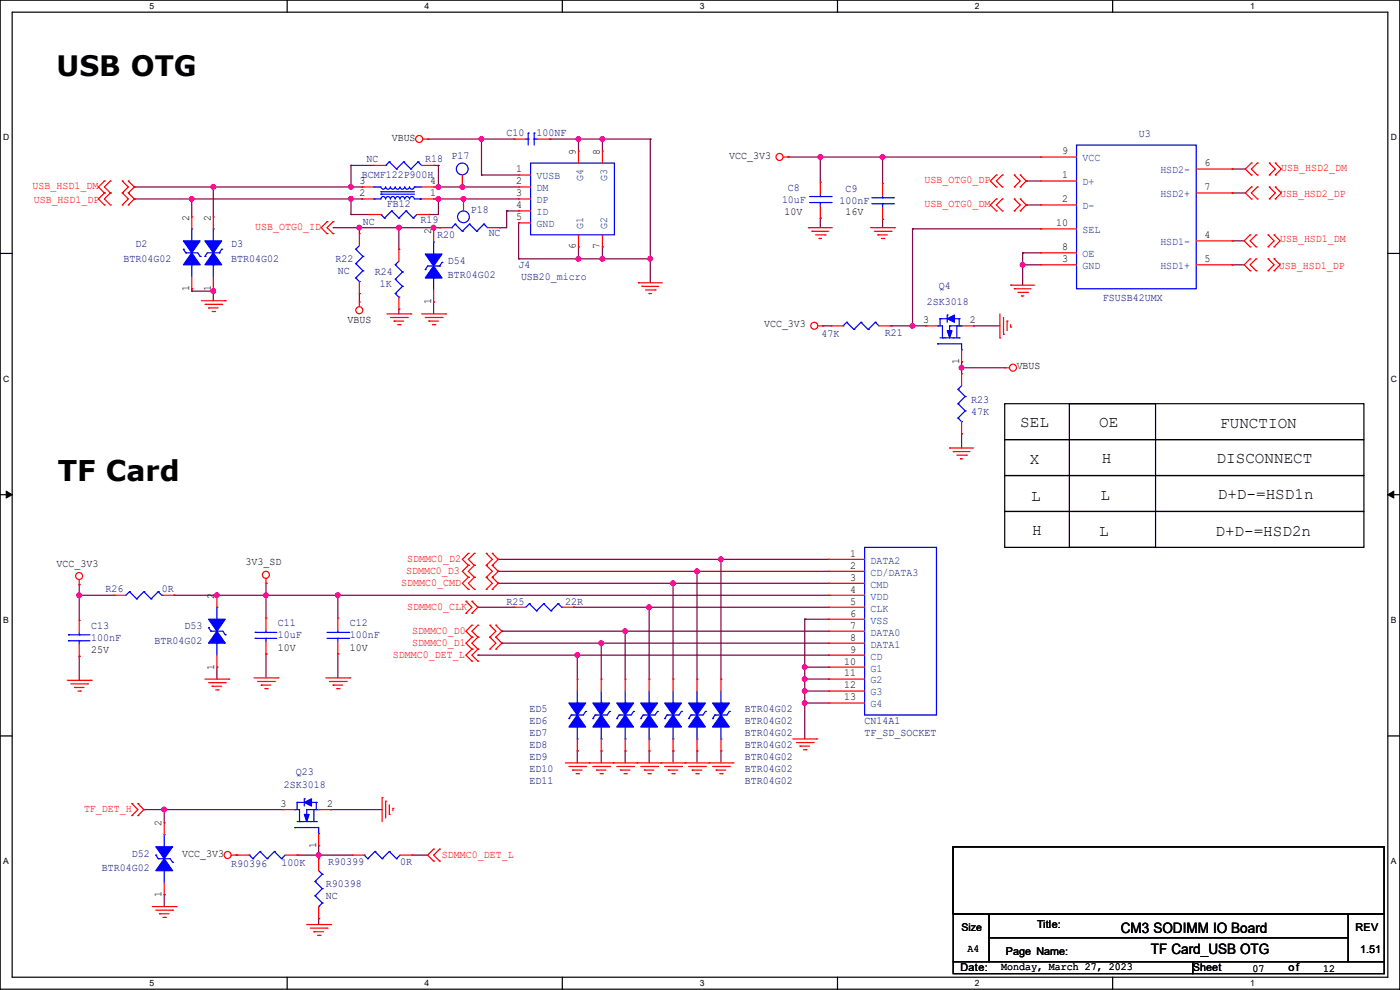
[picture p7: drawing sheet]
<svg xmlns="http://www.w3.org/2000/svg" width="297mm" height="210mm" viewBox="0 0 297 210" stroke-linecap="round" stroke-linejoin="round" font-family="sans-serif">
<path d="M0 0h297v209.8h-297zM2.6 2.6h291.8v204.7h-291.8z" fill="none" stroke="#000" stroke-width=".25"/>
<g fill="#fff">
<path d="M31.7 .3h1v2h-1z"/>
<path d="M31.7 207.6h1v1.9h-1z"/>
</g>
<path d="M60.9 0v2.6M60.9 207.3v2.5" fill="none" stroke="#000" stroke-width=".25"/>
<g fill="#fff">
<path d="M90.1 .3h1v2h-1z"/>
<path d="M90.1 207.6h1v1.9h-1z"/>
</g>
<path d="M119.3 0v2.6M119.3 207.3v2.5" fill="none" stroke="#000" stroke-width=".25"/>
<g fill="#fff">
<path d="M148.5 .3h.9v2h-.9z"/>
<path d="M148.5 207.6h.9v1.9h-.9z"/>
</g>
<path d="M177.7 0v2.6M177.7 207.3v2.5" fill="none" stroke="#000" stroke-width=".25"/>
<g fill="#fff">
<path d="M206.8 .3h1v2h-1z"/>
<path d="M206.8 207.6h1v1.9h-1z"/>
</g>
<path d="M236.1 0v2.6M236.1 207.3v2.5" fill="none" stroke="#000" stroke-width=".25"/>
<g fill="#fff">
<path d="M265.2 .3h1v2h-1z"/>
<path d="M265.2 207.6h1v1.9h-1z"/>
<path d="M.7 28.2h1.2v1.9h-1.2z"/>
<path d="M295.1 28.2h1.2v1.9h-1.2z"/>
<path d="M.7 79.3h1.2v2h-1.2z"/>
<path d="M295.1 79.3h1.2v2h-1.2z"/>
</g>
<path d="M0 53.8h2.6M294.4 53.8h2.6" fill="none" stroke="#000" stroke-width=".25"/>
<g fill="#fff">
<path d="M.7 130.5h1.2v2h-1.2z"/>
<path d="M295.1 130.5h1.1v2h-1.1z"/>
</g>
<path d="M0 104.9h2.6M294.4 104.9h2.6" fill="none" stroke="#000" stroke-width=".25"/>
<path d="M1.3 104.2l1.3 .7-1.3 .8zM294.4 104.9l1.3-.7v1.5z" fill="#000" stroke="#000" stroke-width=".21"/>
<g fill="#fff">
<path d="M.7 181.7h1.2v2h-1.2z"/>
<path d="M295.1 181.7h1.1v2h-1.1z"/>
</g>
<g fill="none" stroke="#000" stroke-width=".25">
<path d="M213.1 85.6h76.2v7.7h-76.2zM213.1 93.3h76.2v7.6h-76.2zM226.9 85.6h18.3v30.5h-18.3zM213.1 100.9h76.2v7.6h-76.2zM213.1 108.5h76.2v7.6h-76.2zM0 156.1h2.6M294.4 156.1h2.6M202.2 179.6h91.5v14.2h-91.5zM202.2 193.8h7.6v10.2h-7.6zM209.8 193.8h76.2v5.1h-76.2zM209.8 198.9h76.2v5.1h-76.2zM286 193.8h7.7v10.2h-7.7z"/>
<path d="M202.2 204h50.8v2.5h-50.8zM253 204h40.7v2.5h-40.7z"/>
</g>
<g fill="none" stroke="#800040" stroke-width=".25">
<path d="M28.5 39.7h.1M28.5 39.7h48.3M45.3 39.7h.1M45.3 39.7v6.3M74.5 39.7h.1M74.5 35.1h.1M74.5 35.1v4.6M74.5 35.1h4.8M76.8 39.7h.1M90.7 29.5h.1M90.7 29.5h18.3M92 35.1h.1"/>
<path d="M92 39.7h18M92 35.1h1M93 35.1h.1M93 39.7h.1M93 35.1v4.6M98.1 39.7h.1M102.2 29.5h.1M102.2 37.1h.1M102.2 29.5v7.6M102.2 37.1h7.8M116.6 29.5h.1M116.6 29.5h21.4"/>
<path d="M122.7 29.5h.1M122.7 29.5v2.5M127.8 29.5h.1M127.8 29.5v2.5M138 29.5h.1M138 29.5v30.5M167.2 33.3h.1M167.2 33.3h53.6M174 33.3h.1M174 33.3v5.4M187.2 33.3h.1M187.2 33.3v5.6"/>
<path d="M217.7 38.4h.1M217.7 38.4h3.1M261.4 35.9h.1M261.4 35.9h2.8M28.5 42.2h.1M28.5 42.2h48.3M40.7 42.2h.1M40.7 42.2v3.8M70.7 48.3h22.6M74.5 42.2h.1M74.5 45.5h.1M74.5 42.2v3.3"/>
<path d="M74.5 45.5h3.8M76.2 48.3h.1M76.2 48.3v1.3M76.8 42.2h.1M84.6 48.3h.1M84.6 48.3v4.6M91 45.5h.1M92 48.3h.1M92 42.2h18M92 48.3v.5M93 42.2h.1M93 42.2v3.3h-2"/>
<path d="M93.3 48.3h.1M98.3 42.2h.1M106 48.3h.1M107.5 44.7h.1M107.5 44.7v3.6h-1.5M107.5 44.7h2.5M110 47.3h.1M110 54.9h.1M110 54.9h28M110 47.3v7.6M122.7 54.9h.1M122.7 52.4h.1"/>
<path d="M122.7 52.4v2.5M127.8 54.9h.1M127.8 52.4h.1M127.8 52.4v2.5M138 54.9h.1M174 46.3h.1M174 46.3v2M187.2 46.5h.1M187.2 46.5v1.8M193.6 48.6h.1M193.6 48.6v20.5M193.6 48.6h27.2"/>
<path d="M217 53.6h.1M217 56.2h.1M217 56.2h3.8M217 53.6v6.9M217 53.6h3.8M217.7 43.5h.1M217.7 43.5h3.1M261.4 56.2h.1M261.4 51.1h.1M261.4 40.9h.1M261.4 56.2h2.5M261.4 51.1h2.5"/>
<path d="M261.4 40.9h2.8M40.7 61.3h.1M40.7 61.8h.1M40.7 61.3v.5M40.7 61.8h4.6M45.3 61.8h.1M45.3 61.3h.1M45.3 61.3v2.5M76.2 62.3h.1M76.2 62.3v1.8M84.6 65.6h.1M84.6 65.6v1"/>
<path d="M92 64.1h.1M92 64.1v2.5M174.5 69.1h.1M174.5 69.1h1.8M189 69.1h.1M189 69.1h7.4M193.6 69.1h.1M204 78h.1M204 76.8h.1M204 78h9.1M204 76.8v2.5M206.5 69.1h.1"/>
<path d="M206.5 69.1h5.6M204 92h.1M204 92v3M105.7 118.7h.1M105.7 118.7h70.1M153 118.7h.1M153 118.7v25.4M16.8 139.2h.1M16.8 126.3h.1M16.8 124h.1M16.8 126.3h7.4M16.8 124v7.6"/>
<path d="M16.8 139.2v5.1M36.9 126.3h.1M36.9 126.3h138.9M46 126.3h.1M56.4 126.3h.1M56.4 138.7h.1M56.4 123.7h.1M56.4 123.7v7.4M56.4 138.7v5.1M71.7 126.3h.1M71.7 138.7h.1M71.7 126.3v4.8"/>
<path d="M71.7 138.7v5.1M101.4 139h.1M101.4 128.8h.1M101.4 139h74.4M101.4 128.8h7.6M105.7 123.7h.1M105.7 121.2h.1M105.7 123.7h70.1M105.7 121.2h70.1M106.5 133.9h.1M106.5 136.4h.1M106.5 133.9h69.3"/>
<path d="M106.5 136.4h69.3M121.7 128.8h.1M121.7 128.8h54.1M122.5 139h.1M122.5 139v5.1M127.6 136.4h.1M127.6 136.4v7.7M132.6 133.9h.1M132.6 133.9v10.2M137.7 128.8h.1M137.7 128.8v15.3M142.8 123.7h.1"/>
<path d="M142.8 123.7v20.4M147.9 121.2h.1M147.9 121.2v22.9M170.7 131.4h.1M170.7 131.4v25.4M170.7 131.4h5.1M46 141.5h.1M46 141.5v2.6M122.5 159.3h.1M122.5 159.3v2.5M127.6 159.3h.1M127.6 159.3v2.5"/>
<path d="M132.6 159.3h.1M132.6 159.3v2.5M137.7 159.3h.1M137.7 159.3v2.5M142.8 159.3h.1M142.8 159.3v2.5M147.9 159.3h.1M147.9 159.3v2.5M153 159.3h.1M153 159.3v2.5M170.7 149.1h.1M170.7 144.1h.1"/>
<path d="M170.7 146.6h.1M170.7 141.5h.1M170.7 149.1h5.1M170.7 144.1h5.1M170.7 146.6h5.1M170.7 141.5h5.1M30.5 171.7h.1M30.5 171.7h29.5M34.8 171.7h.1M34.8 171.7v2.8M67.6 179.4h.1M67.6 179.4v2.8"/>
<path d="M70.1 171.7h.1M70.1 171.7h11M34.8 189.8h.1M34.8 189.8v2.5M50.1 181.4h.1M50.1 181.4h.2M63 181.4h.1M63 181.4h11.7M67.6 194.9h.1M67.6 181.4h.1M67.6 194.9v1.2M87.4 181.4h.1"/>
<path d="M87.4 181.4h3.3"/>
</g>
<g fill="#f0f" stroke="#f0f" stroke-width=".25">
<circle cx="170.7" cy="149.1" r=".49"/>
<circle cx="122.4" cy="139" r=".49"/>
<circle cx="132.6" cy="133.9" r=".49"/>
<circle cx="142.8" cy="123.7" r=".49"/>
<circle cx="152.9" cy="118.6" r=".49"/>
<circle cx="127.5" cy="136.4" r=".49"/>
<circle cx="147.8" cy="121.2" r=".49"/>
<circle cx="170.7" cy="146.6" r=".49"/>
<circle cx="170.7" cy="144" r=".49"/>
<circle cx="170.7" cy="141.5" r=".49"/>
<circle cx="137.7" cy="128.8" r=".49"/>
<circle cx="71.6" cy="126.3" r=".49"/>
<circle cx="56.4" cy="126.3" r=".49"/>
<circle cx="46" cy="126.3" r=".49"/>
<circle cx="16.8" cy="126.3" r=".49"/>
<circle cx="40.7" cy="42.2" r=".49"/>
<circle cx="45.2" cy="39.6" r=".49"/>
<circle cx="122.7" cy="29.5" r=".49"/>
<circle cx="137.9" cy="54.9" r=".49"/>
<circle cx="127.8" cy="54.9" r=".49"/>
<circle cx="127.8" cy="29.5" r=".49"/>
<circle cx="122.7" cy="54.9" r=".49"/>
<circle cx="102.1" cy="29.5" r=".49"/>
<circle cx="45.2" cy="61.7" r=".49"/>
<circle cx="204" cy="78" r=".49"/>
<circle cx="193.6" cy="69.1" r=".49"/>
<circle cx="216.9" cy="56.2" r=".49"/>
<circle cx="187.2" cy="33.3" r=".49"/>
<circle cx="174" cy="33.3" r=".49"/>
<circle cx="98.3" cy="42.2" r=".49"/>
<circle cx="67.6" cy="181.4" r=".49"/>
<circle cx="34.8" cy="171.7" r=".49"/>
<circle cx="92" cy="48.3" r=".49"/>
<circle cx="76.2" cy="48.3" r=".49"/>
<circle cx="84.6" cy="48.3" r=".49"/>
<circle cx="93" cy="39.6" r=".49"/>
<circle cx="74.4" cy="39.6" r=".49"/>
<circle cx="74.4" cy="42.2" r=".49"/>
<circle cx="98.1" cy="39.6" r=".49"/>
<circle cx="93" cy="42.2" r=".49"/>
</g>
<g fill="none" stroke="#f00" stroke-width=".25">
<path d="M22.1 38.4h.1M22.1 38.4l-1.2 1.3 1.2 1.2M23.4 38.4h.1M23.4 38.4l-1.3 1.3 1.3 1.2M26 38.4h.1M26 38.4l1.2 1.3-1.2 1.2M27.2 38.4h.1M27.2 38.4l1.3 1.3-1.3 1.2M76.8 39.7h.1M76.8 39.7h2.5M79.3 35.1h.1M79.3 35.1h2.5"/>
<path d="M89.5 39.7h2.5M89.5 35.1h2.5M89.7 29.5h1M90.7 29.5h.1M92 39.7h.1M92 35.1h.1M98.1 39.7h.1M98.1 37.1v2.6M109 29.5h.1M109 29.5h2.5M110 37.1h.1M110 39.7h.1"/>
<path d="M110 39.7h2.6M110 37.1h2.6M114.1 29.5h2.5M116.6 29.5h.1M122.7 32h.1M122.7 32v2.6M127.8 32h.1M127.8 32v2.6M166.2 33.3h1M167.2 33.3h.1M174 38.7h.1M174 38.7v2.5"/>
<path d="M187.2 38.9h.1M187.2 38.9v2.5M211.4 39.7h.1M211.4 37.1h.1M211.4 37.1l-1.3 1.3 1.3 1.3M212.6 39.7h.1M212.6 37.1h.1M212.6 37.1l-1.2 1.3 1.2 1.3M215.2 39.7h.1M215.2 37.1h.1M215.2 37.1l1.3 1.3-1.3 1.3M216.5 37.1h.1"/>
<path d="M216.5 39.7h.1M216.5 37.1l1.2 1.3-1.2 1.3M220.8 38.4h.1M220.8 33.3h.1M220.8 33.3h7.6M220.8 38.4h7.6M253.8 35.9h7.6M261.4 35.9h.1M265.5 39.7h.1M265.5 34.6h.1M265.5 37.1h.1M265.5 39.7l-1.3 1.2 1.3 1.3"/>
<path d="M265.5 34.6l-1.3 1.3 1.3 1.2M266.7 39.7h.1M266.7 37.1h.1M266.7 34.6h.1M266.7 39.7l-1.2 1.2 1.2 1.3M266.7 34.6l-1.2 1.3 1.2 1.2M269.3 39.7h.1M269.3 37.1h.1M269.3 34.6h.1M269.3 34.6l1.3 1.3-1.3 1.2M269.3 39.7l1.3 1.2-1.3 1.3M270.6 39.7h.1"/>
<path d="M270.6 37.1h.1M270.6 34.6h.1M270.6 39.7l1.2 1.2-1.2 1.3M270.6 34.6l1.2 1.3-1.2 1.2M22.1 43.5h.1M22.1 40.9h.1M22.1 40.9l-1.2 1.3 1.2 1.3M23.4 43.5h.1M23.4 40.9h.1M23.4 40.9l-1.3 1.3 1.3 1.3M26 43.5h.1M26 40.9h.1"/>
<path d="M26 40.9l1.2 1.3-1.2 1.3M27.2 40.9h.1M27.2 43.5h.1M27.2 40.9l1.3 1.3-1.3 1.3M40.7 46h.1M40.7 46v2.6M40.7 58.7v2.6M45.3 46h.1M45.3 46v2.6M45.3 58.7v2.6M69.4 49.6h.1M69.4 47h.1"/>
<path d="M69.4 47l-1.3 1.3 1.3 1.3M70.7 49.6h.1M70.7 47h.1M70.7 47l-1.3 1.3 1.3 1.3M76.2 49.6h.1M76.2 49.6v2.5M76.2 59.7v2.6M76.8 42.2h.1M76.8 42.2h2.5M78.3 45.5h.1M78.3 45.5h2.5M84.6 52.9h.1"/>
<path d="M84.6 52.9v2.5M88.4 45.5h2.6M89.5 42.2h2.5M91 45.5h.1M92 42.2h.1M92 48.8h.1M92 48.8v2.6M93.3 48.3h.1M93.3 48.3h2.5M98.3 42.2h.1M98.3 42.2v2.5M103.4 48.3h2.6"/>
<path d="M106 48.3h.1M110 42.2h.1M110 44.7h.1M110 47.3h.1M110 42.2h2.6M110 44.7h2.6M110 47.3h2.6M122.7 52.4h.1M122.7 49.8v2.6M127.8 52.4h.1M127.8 49.8v2.6M135.4 60h.1"/>
<path d="M135.4 60h5.1M171.5 48.3h.1M171.5 48.3h5.1M172.3 49.1h.1M172.3 49.1h3.5M173 49.8h2M173.8 50.6h.1M173.8 50.6h.5M174 46.3h.1M174 43.7v2.6M175 49.8h.1M184.7 48.3h5.1"/>
<path d="M185.5 49.1h3.5M186.2 49.8h.1M186.2 49.8h2.1M187 50.6h.5M187.2 46.5h.1M187.2 44v2.5M187.5 50.6h.1M189 49.1h.1M189.8 48.3h.1M211.4 44.7h.1M211.4 42.2h.1M211.4 42.2l-1.3 1.3 1.3 1.2"/>
<path d="M212.6 44.7h.1M212.6 42.2h.1M212.6 42.2l-1.2 1.3 1.2 1.2M215.2 44.7h.1M215.2 42.2h.1M215.2 42.2l1.3 1.3-1.3 1.2M216.5 42.2h.1M216.5 44.7h.1M216.5 42.2l1.2 1.3-1.2 1.2M220.8 43.5h.1M220.8 48.6h.1M220.8 53.6h.1"/>
<path d="M220.8 56.2h.1M220.8 43.5h7.6M220.8 48.6h7.6M220.8 56.2h7.6M220.8 53.6h7.6M253.8 51.1h7.6M253.8 40.9h7.6M253.8 56.2h7.6M261.4 51.1h.1M261.4 40.9h.1M261.4 56.2h.1M265.2 54.9h.1"/>
<path d="M265.2 57.4h.1M265.2 49.8h.1M265.2 52.4h.1M265.2 54.9l-1.3 1.3 1.3 1.2M265.2 49.8l-1.3 1.3 1.3 1.3M265.5 42.2h.1M266.5 57.4h.1M266.5 54.9h.1M266.5 52.4h.1M266.5 49.8h.1M266.5 54.9l-1.3 1.3 1.3 1.2M266.5 49.8l-1.3 1.3 1.3 1.3"/>
<path d="M266.7 42.2h.1M269 57.4h.1M269 54.9h.1M269 52.4h.1M269 49.8h.1M269 49.8l1.3 1.3-1.3 1.3M269 54.9l1.3 1.3-1.3 1.2M269.3 42.2h.1M270.3 57.4h.1M270.3 54.9h.1M270.3 52.4h.1M270.3 49.8h.1"/>
<path d="M270.3 54.9l1.3 1.3-1.3 1.2M270.3 49.8l1.3 1.3-1.3 1.3M270.6 42.2h.1M40.7 61.3h.1M42.7 63.8h5.1M43.5 64.6h3.5M44.2 65.3h.1M44.2 65.3h2.1M45 66.1h.5M45.3 61.3h.1M45.5 66.1h.1M47 64.6h.1"/>
<path d="M47.8 63.8h.1M76.2 64.1h.1M76.2 62.3h.1M76.2 64.1v1M82.1 66.6h5.1M82.8 67.4h3.6M83.6 68.1h.1M83.6 68.1h2M84.4 68.9h.5M84.6 65.6h.1M84.6 63v2.6M84.9 68.9h.1"/>
<path d="M86.4 67.4h.1M87.2 66.6h.1M89.5 66.6h5M90.2 67.4h3.6M91 68.1h.1M91 68.1h2M91.7 68.9h.5M92 64.1h.1M92 61.5v2.6M92.2 68.9h.1M93.8 67.4h.1M94.5 66.6h.1"/>
<path d="M136.2 60.7h.1M136.2 60.7h3.5M136.9 61.5h2.1M137.7 62.3h.1M137.7 62.3h.5M139 61.5h.1M173.5 69.1h1M174.5 69.1h.1M176.3 69.1h.1M176.3 69.1h2.6M186.5 69.1h2.5M189 69.1h.1"/>
<path d="M196.4 69.1h.1M196.4 69.1h2.5M204 79.3h.1M204 76.8h.1M204 69.1h2.5M204 74.2v2.6M204 79.3v2.5M206.5 69.1h.1M212.1 71.7h.1M212.1 66.6v5.1M212.9 70.9h.1M212.9 67.4v3.5"/>
<path d="M213.1 78h.1M213.1 78h1.1M213.7 68.1h.1M213.7 68.1v2M214.4 69.4h.1M214.4 60.5h.1M214.4 68.9v.5M214.4 60.5h5.1M215.2 61.3h.1M215.2 61.3h3.5M215.9 62h2.1M216.7 62.8h.1"/>
<path d="M216.7 62.8h.5M218 62h.1M201.5 95h.1M201.5 95h5M202.2 95.8h.1M202.2 95.8h3.6M203 96.6h2M203.8 97.3h.1M203.8 97.3h.5M204 92h.1M204 89.5v2.5M205 96.6h.1"/>
<path d="M99.4 119.9h.1M99.4 117.4h.1M99.4 117.4l-1.3 1.3 1.3 1.2M99.4 119.9l-1.3 1.3 1.3 1.3M100.6 119.9h.1M100.6 117.4h.1M100.6 117.4l-1.2 1.3 1.2 1.2M100.6 119.9l-1.2 1.3 1.2 1.3M103.2 119.9h.1M103.2 117.4h.1M103.2 117.4l1.2 1.3-1.2 1.2M103.2 119.9l1.2 1.3-1.2 1.3"/>
<path d="M104.4 117.4h.1M104.4 119.9h.1M104.4 117.4l1.3 1.3-1.3 1.2M104.4 119.9l1.3 1.3-1.3 1.3M175.8 118.7h.1M175.8 118.7h7.6M16.8 124h.1M16.8 131.6h.1M16.8 139.2h.1M16.8 123v1M16.8 131.6v2.6M16.8 136.7v2.5"/>
<path d="M24.2 126.3h.1M24.2 126.3h2.5M34.3 126.3h2.6M36.9 126.3h.1M46 126.3h.1M46 126.3v2.5M46 139v2.5M56.4 123.7h.1M56.4 131.1h.1M56.4 138.7h.1M56.4 122.7v1M56.4 131.1v2.5"/>
<path d="M56.4 136.2v2.5M71.7 131.1h.1M71.7 138.7h.1M71.7 131.1v2.5M71.7 136.2v2.5M98.8 130.1h.1M98.8 127.6h.1M98.8 127.6l1.3 1.2-1.3 1.3M99.4 122.5h.1M99.4 125h.1M99.4 122.5l-1.3 1.2 1.3 1.3M100.1 135.2h.1"/>
<path d="M100.1 132.6h.1M100.1 137.7h.1M100.1 127.6h.1M100.1 130.1h.1M100.1 127.6l1.3 1.2-1.3 1.3M100.1 132.6l-1.3 1.3 1.3 1.3M100.1 135.2l-1.3 1.2 1.3 1.3M100.1 137.7l-1.3 1.3 1.3 1.3M100.6 122.5h.1M100.6 125h.1M100.6 122.5l-1.2 1.2 1.2 1.3M101.4 135.2h.1"/>
<path d="M101.4 132.6h.1M101.4 137.7h.1M101.4 137.7l-1.3 1.3 1.3 1.3M101.4 132.6l-1.3 1.3 1.3 1.3M101.4 135.2l-1.3 1.2 1.3 1.3M103.2 122.5h.1M103.2 125h.1M103.2 122.5l1.2 1.2-1.2 1.3M103.9 135.2h.1M103.9 132.6h.1M103.9 137.7h.1M103.9 132.6l1.3 1.3-1.3 1.3"/>
<path d="M103.9 135.2l1.3 1.2-1.3 1.3M104.4 122.5h.1M104.4 125h.1M104.4 122.5l1.3 1.2-1.3 1.3M105.2 132.6h.1M105.2 135.2h.1M105.2 137.7h.1M105.2 132.6l1.3 1.3-1.3 1.3M105.2 135.2l1.3 1.2-1.3 1.3M109 128.8h.1M109 128.8h2.5M119.2 128.8h2.5"/>
<path d="M121.7 128.8h.1M175.8 121.2h.1M175.8 123.7h.1M175.8 126.3h.1M175.8 128.8h.1M175.8 131.4h.1M175.8 133.9h.1M175.8 136.4h.1M175.8 139h.1M175.8 128.8h7.6M175.8 126.3h7.6M175.8 121.2h7.6"/>
<path d="M175.8 123.7h7.6M175.8 131.4h7.6M175.8 133.9h7.6M175.8 136.4h7.6M175.8 139h7.6M14.3 144.3h5M15 145.1h3.6M15.8 145.8h.1M15.8 145.8h2M16.6 146.6h.5M17.1 146.6h.1M18.6 145.1h.1"/>
<path d="M19.3 144.3h.1M43.5 144.1h5.1M44.2 144.8h3.6M45 145.6h.1M45 145.6h2M45.8 146.3h.5M46 141.5h.1M46.3 146.3h.1M47.8 144.8h.1M48.6 144.1h.1M53.9 143.8h5.1M54.7 144.6h3.5"/>
<path d="M55.4 145.3h.1M55.4 145.3h2M56.2 146.1h.5M56.7 146.1h.1M58.2 144.6h.1M59 143.8h.1M69.1 143.8h5.1M69.9 144.6h3.5M70.7 145.3h.1M70.7 145.3h2M71.4 146.1h.5M71.9 146.1h.1"/>
<path d="M73.4 144.6h.1M74.2 143.8h.1M100.1 140.3h.1M101.4 140.3h.1M122.5 144.1h.1M122.5 159.3h.1M122.5 144.1v2.5M122.5 156.8v2.5M127.6 144.1h.1M127.6 159.3h.1M127.6 144.1v2.5M127.6 156.8v2.5"/>
<path d="M132.6 144.1h.1M132.6 159.3h.1M132.6 144.1v2.5M132.6 156.8v2.5M137.7 144.1h.1M137.7 159.3h.1M137.7 144.1v2.5M137.7 156.8v2.5M142.8 144.1h.1M142.8 159.3h.1M142.8 144.1v2.5M142.8 156.8v2.5"/>
<path d="M147.9 144.1h.1M147.9 159.3h.1M147.9 144.1v2.5M147.9 156.8v2.5M153 144.1h.1M153 159.3h.1M153 144.1v2.5M153 156.8v2.5M168.2 156.8h5.1M169 157.5h3.5M169.7 158.3h.1M169.7 158.3h2"/>
<path d="M170.5 159h.5M171 159h.1M172.5 157.5h.1M173.3 156.8h.1M175.8 141.5h.1M175.8 144.1h.1M175.8 146.6h.1M175.8 149.1h.1M175.8 146.6h7.6M175.8 144.1h7.6M175.8 141.5h7.6M175.8 149.1h7.6"/>
<path d="M28 173h.1M28 170.5h.1M28 170.5l1.3 1.2-1.3 1.3M29.3 170.5h.1M29.3 173h.1M29.3 170.5l1.2 1.2-1.2 1.3M34.8 174.5h.1M34.8 174.5v2.6M60 171.7h.1M60 171.7h2.5M67.6 179.4h.1M67.6 176.8v2.6"/>
<path d="M67.6 171.7h2.5M70.1 171.7h.1M81.1 169.2h.1M81.1 169.2v5.1M81.8 170h.1M81.8 170v3.5M82.6 172.8h.1M82.6 170.7v2.1M83.4 171.5h.1M83.4 171.5v.5M119.9 161.8h35.6M120.7 162.6h3.5"/>
<path d="M121.5 163.4h.1M121.5 163.4h2M122.2 164.1h.5M122.7 164.1h.1M124.2 162.6h.1M125 161.8h.1M125.8 162.6h3.5M126.5 163.4h.1M126.5 163.4h2.1M127.3 164.1h.5M127.8 164.1h.1M129.3 162.6h.1"/>
<path d="M130.1 161.8h.1M130.9 162.6h3.5M131.6 163.4h.1M131.6 163.4h2M132.4 164.1h.5M132.9 164.1h.1M134.4 162.6h.1M135.2 161.8h.1M135.9 162.6h3.6M136.7 163.4h.1M136.7 163.4h2M137.5 164.1h.5"/>
<path d="M138 164.1h.1M139.5 162.6h.1M140.3 161.8h.1M141 162.6h3.6M141.8 163.4h.1M141.8 163.4h2M142.5 164.1h.5M143 164.1h.1M144.6 162.6h.1M145.3 161.8h.1M146.1 162.6h3.5M146.9 163.4h.1"/>
<path d="M146.9 163.4h2M147.6 164.1h.5M148.1 164.1h.1M149.6 162.6h.1M150.4 161.8h.1M151.2 162.6h3.5M151.9 163.4h.1M151.9 163.4h2.1M152.7 164.1h.5M153.2 164.1h.1M154.7 162.6h.1M155.5 161.8h.1"/>
<path d="M32.3 192.3h5.1M33.1 193.1h3.5M33.8 193.8h.1M33.8 193.8h2.1M34.6 194.6h.5M34.8 189.8h.1M34.8 187.2v2.6M35.1 194.6h.1M36.6 193.1h.1M37.4 192.3h.1M49.1 181.4h1M50.1 181.4h.1"/>
<path d="M50.3 181.4h.1M50.3 181.4h2.6M60.5 181.4h2.5M63 181.4h.1M65.1 196.1h5M65.8 196.9h3.6M66.6 197.7h.1M66.6 197.7h2M67.4 198.4h.5M67.6 182.2h.1M67.6 194.9h.1M67.6 182.2v2.5"/>
<path d="M67.6 192.3v2.6M67.9 198.4h.1M69.4 196.9h.1M70.1 196.1h.1M74.7 181.4h.1M74.7 181.4h2.6M84.9 181.4h2.5M87.4 181.4h.1M92 180.1h.1M92 182.7h.1M92 180.1l-1.3 1.3 1.3 1.3M93.3 182.7h.1"/>
<path d="M93.3 180.1h.1M93.3 180.1l-1.3 1.3 1.3 1.3"/>
<circle cx="88.9" cy="29.5" r=".74"/>
<circle cx="165.4" cy="33.3" r=".74"/>
<circle cx="76.2" cy="65.8" r=".74"/>
<circle cx="172.7" cy="69.1" r=".74"/>
<circle cx="214.9" cy="78" r=".74"/>
<circle cx="16.8" cy="122.2" r=".74"/>
<circle cx="56.4" cy="121.9" r=".74"/>
<circle cx="48.3" cy="181.4" r=".74"/>
</g>
<g fill="none" stroke="#00f" stroke-width=".25">
<path d="M79.3 39.7h.1M81.8 39.7a.49 .49 0 0 1-.5 .4 .49 .49 0 0 1-.5-.4h-1.5M81.8 35.1h.1M82.6 34.3h.1M82.6 34.3l1.5 1.6M82.6 34.3l-.8 .8M82.8 39.7a.49 .49 0 0 1-.5 .4 .49 .49 0 0 1-.5-.4M83.8 39.7a.49 .49 0 0 1-.5 .4 .49 .49 0 0 1-.5-.4M84.1 35.9h.1M85.6 34.3h.1M85.6 34.3l1.6 1.6M85.6 34.3l-1.5 1.6"/>
<path d="M86.9 39.7a.49 .49 0 0 1-.5 .4 .49 .49 0 0 1-.5-.4 .51 .51 0 0 1-.5 .4 .51 .51 0 0 1-.5-.4 .51 .51 0 0 1-.5 .4 .51 .51 0 0 1-.5-.4M87.2 35.9h.1M87.9 39.7a.49 .49 0 0 1-.5 .4 .49 .49 0 0 1-.5-.4M87.9 39.7h.1M87.9 39.7h1.6M88.7 34.3h.1M88.7 34.3l.8 .8M88.7 34.3l-1.5 1.6M111.5 29.5h.6M112.1 29.5h.1M112.1 28.2h.1M112.1 28.2v2.6"/>
<path d="M112.6 34.6h17.7v15.2h-17.7zM113.3 29.5h.1M113.3 28.2h.1M113.3 29.5h.8M113.3 28.2v2.6M228.4 30.8h25.4v30.5h-25.4zM38.9 52.9h.1M38.9 52.9l.5 .7M39.4 53.6h.1M39.4 53.6h2.6l.5 .8M40.7 56.2h.1M40.7 48.6h.1"/>
<path d="M40.7 48.6v2.5M40.7 56.2v2.5M42.5 54.4h.1M43.5 54.4h.1M45.3 56.2h.1M45.3 48.6h.1M45.3 48.6v2.5M45.3 56.2v2.5M46.5 53.6h.1M46.5 53.6h-2.5l-.5 .8M47 52.9h.1M47 52.9l-.5 .7"/>
<path d="M75.5 52.9h.1M75.5 55.9h.1M75.5 59h.1M75.5 52.9l1.5 1.5M75.5 55.9l1.5 1.5M75.5 59l.7 .7M76.2 59.7h.1M76.2 52.1l-.7 .8M77 54.4h.1M77 57.4h.1M77 54.4l-1.5 1.5M77 57.4l-1.5 1.6"/>
<path d="M79.3 42.2h.1M80.8 40.7h.1M80.8 41.2h.1M80.8 45.5h.1M80.8 40.7h7.1M80.8 41.2h7.1M80.8 45.5l.8 .8M81.6 46.3h.1M81.8 42.2a.49 .49 0 0 0-.5-.5 .49 .49 0 0 0-.5 .5h-1.5M82.8 42.2a.49 .49 0 0 0-.5-.5 .49 .49 0 0 0-.5 .5M83.1 44.7h.1M83.1 44.7l1.5 1.6"/>
<path d="M83.1 44.7l-1.5 1.6M83.8 42.2a.49 .49 0 0 0-.5-.5 .49 .49 0 0 0-.5 .5M83.9 56.2h.1M83.9 59.2h.1M83.9 56.2l1.5 1.5M83.9 59.2l1.5 1.5M84.6 46.3h.1M84.6 55.4l-.7 .8M85.4 57.7h.1M85.4 57.7l-1.5 1.5M86.1 44.7h.1M86.1 44.7l1.6 1.6"/>
<path d="M86.1 44.7l-1.5 1.6M86.9 42.2a.49 .49 0 0 0-.5-.5 .49 .49 0 0 0-.5 .5 .51 .51 0 0 0-.5-.5 .51 .51 0 0 0-.5 .5 .51 .51 0 0 0-.5-.5 .51 .51 0 0 0-.5 .5M87.7 46.3h.1M87.9 42.2a.49 .49 0 0 0-.5-.5 .49 .49 0 0 0-.5 .5M87.9 42.2h1.6M88.4 45.5l-.7 .8M89.2 42.2h.1M90.2 57.2h.1M92 59h.1M92 51.4h.1M92 51.4v2.5M92 59v2.5"/>
<path d="M93.3 56.4h.1M93.3 56.4h-2.6l-.5 .8M93.8 55.7h.1M93.8 55.7l-.5 .7M95.8 48.3h.1M96.6 47.5h.1M96.6 47.5l1.5 1.6M96.6 47.5l-.8 .8M98.1 49.1h.1M99.6 47.5h.1M99.6 47.5l1.5 1.6M99.6 47.5l-1.5 1.6"/>
<path d="M101.1 49.1h.1M102.7 47.5h.1M102.7 47.5l.7 .8M102.7 47.5l-1.6 1.6M171.7 43h4.6M171.7 41.7h4.6M174 41.7h.1M174 43h.1M174 41.2v.5M174 43v.7M176.3 43h.1M176.3 41.7h.1"/>
<path d="M185 43.2h4.5M185 42h4.5M187.2 42h.1M187.2 43.2h.1M187.2 41.4v.6M187.2 43.2v.8M189.5 43.2h.1M189.5 42h.1M83.9 62.3h.1M83.9 62.3l.7 .7M84.6 63h.1M85.4 60.7h.1"/>
<path d="M85.4 60.7l-1.5 1.6M178.9 69.1h.1M179.6 68.4h.1M179.6 68.4l1.5 1.5M179.6 68.4l-.7 .7M181.1 69.9h.1M182.7 68.4h.1M182.7 68.4l1.5 1.5M182.7 68.4l-1.6 1.5M184.2 69.9h.1M185.7 68.4h.1M185.7 68.4l.8 .7"/>
<path d="M185.7 68.4l-1.5 1.5M198.9 72.9h.1M198.9 69.1h.1M198.9 69.1h1v2.6M198.9 72.9h5.1v1.3M199.4 67.6h.1M199.4 71.7h1M199.4 67.6v1.5M199.4 67.6h1.6M199.9 71.7h.1M200.4 71.7h.1M200.7 71.7h1.5"/>
<path d="M201 67.6h.1M201 66.8h.1M201 66.8v1.6M201.5 69.1h.1M201.5 69.1v2.6M201.5 69.1h2.5M202.2 71.7h.1M202.5 71.7h1M202.5 67.6h1M203 69.1h.1M203 69.1v2.6M203.5 71.7h.1"/>
<path d="M203.5 67.6h.1M203.5 69.1h.1M203.5 67.6v1.5M204 69.1h.1M204 74.2h.1M203.2 82.6h.1M203.2 85.6h.1M203.2 88.7h.1M203.2 82.6l1.6 1.5M203.2 85.6l1.6 1.6M203.2 88.7l.8 .8M204 89.5h.1"/>
<path d="M204 81.8l-.8 .8M204.8 84.1h.1M204.8 87.2h.1M204.8 84.1l-1.6 1.5M204.8 87.2l-1.6 1.5M183.4 116.1h15.3v35.6h-15.3zM14.5 135.9h.1M14.5 134.7h.1M14.5 135.9h4.6M14.5 134.7h4.6M16.8 134.7h.1M16.8 135.9h.1"/>
<path d="M16.8 134.2v.5M16.8 135.9v.8M27.5 125.5h.1M27.5 125.5l-.8 .8M27.5 125.5l1.5 1.5M29 127h.1M30.5 125.5h.1M30.5 125.5l-1.5 1.5M30.5 125.5l1.5 1.5M32 127h.1M33.6 125.5h.1M33.6 125.5l-1.6 1.5"/>
<path d="M33.6 125.5l.7 .8M34.3 126.3h.1M44.2 133.1h.1M44.2 133.1l.5 .8M44.7 133.9h.1M44.7 133.9h2.6l.5 .8M46 136.4h.1M46 128.8h.1M46 128.8v2.6M46 136.4v2.6M47.8 134.7h.1M54.1 135.4h.1"/>
<path d="M54.1 134.2h.1M54.1 135.4h4.6M54.1 134.2h4.6M56.4 134.2h.1M56.4 135.4h.1M56.4 133.6v.6M56.4 135.4v.8M69.4 135.4h4.6M69.4 134.2h4.6M71.7 134.2h.1M71.7 135.4h.1M71.7 133.6v.6"/>
<path d="M71.7 135.4v.8M74 135.4h.1M74 134.2h.1M112.3 128.1h.1M112.3 128.1l-.8 .7M112.3 128.1l1.5 1.5M113.8 129.6h.1M115.4 128.1h.1M115.4 128.1l-1.6 1.5M115.4 128.1l1.5 1.5M116.9 129.6h.1M118.4 128.1h.1"/>
<path d="M118.4 128.1l-1.5 1.5M118.4 128.1l.8 .7M119.2 128.8h.1M120.7 152.4h.1M121.2 151.7h.1M121.2 151.7l-.5 .7M122.5 149.1h.1M122.5 156.8h.1M122.5 146.6v2.5M122.5 154.2v2.6M124.2 150.9h.1M124.2 150.9l-.5 .8h-2.5"/>
<path d="M125.8 152.4h.1M126.3 151.7h.1M126.3 151.7l-.5 .7M127.6 149.1h.1M127.6 156.8h.1M127.6 146.6v2.5M127.6 154.2v2.6M129.3 150.9h.1M129.3 150.9l-.5 .8h-2.5M130.9 152.4h.1M131.4 151.7h.1M131.4 151.7l-.5 .7"/>
<path d="M132.6 149.1h.1M132.6 156.8h.1M132.6 146.6v2.5M132.6 154.2v2.6M134.4 150.9h.1M134.4 150.9l-.5 .8h-2.5M135.9 152.4h.1M136.4 151.7h.1M136.4 151.7l-.5 .7M137.7 149.1h.1M137.7 156.8h.1M137.7 146.6v2.5"/>
<path d="M137.7 154.2v2.6M139.5 150.9h.1M139.5 150.9l-.5 .8h-2.6M141 152.4h.1M141.5 151.7h.1M141.5 151.7l-.5 .7M142.8 149.1h.1M142.8 156.8h.1M142.8 146.6v2.5M142.8 154.2v2.6M144.6 150.9h.1M144.6 150.9l-.5 .8h-2.6"/>
<path d="M146.1 152.4h.1M146.6 151.7h.1M146.6 151.7l-.5 .7M147.9 149.1h.1M147.9 156.8h.1M147.9 146.6v2.5M147.9 154.2v2.6M149.6 150.9h.1M149.6 150.9l-.5 .8h-2.5M151.2 152.4h.1M151.7 151.7h.1M151.7 151.7l-.5 .7"/>
<path d="M153 149.1h.1M153 156.8h.1M153 146.6v2.5M153 154.2v2.6M154.7 150.9h.1M154.7 150.9l-.5 .8h-2.5M34.8 177.1h.1M34.8 177.1v2.5M62.5 175.6h.1M62.5 171.7h.1M62.5 171.7h1v2.6M62.5 175.6h5.1v1.2"/>
<path d="M63 170.2h.1M63 174.3h1.1M63 170.2v1.5M63 170.2h1.6M63.5 174.3h.1M64.1 174.3h.1M64.3 174.3h1.5M64.6 170.2h.1M64.6 169.5h.1M64.6 169.5v1.5M65.1 171.7h.1M65.1 171.7v2.6"/>
<path d="M65.1 171.7h2.5M65.8 174.3h.1M66.1 174.3h1M66.1 170.2h1M66.6 171.7h.1M66.6 171.7v2.6M67.1 174.3h.1M67.1 170.2h.1M67.1 171.7h.1M67.1 170.2v1.5M67.6 171.7h.1M67.6 176.8h.1"/>
<path d="M33.1 181.4h.1M33.1 181.4l.5 .8M33.6 182.2h.1M33.6 182.2h2.5l.5 .7M34.8 184.7h.1M34.8 184.7v2.5M36.6 182.9h.1M52.9 181.4h.1M52.9 181.4l.7 .8M53.6 182.2h.1M55.2 180.6h.1M55.2 180.6l1.5 1.6"/>
<path d="M55.2 180.6l-1.6 1.6M56.7 182.2h.1M58.2 180.6h.1M58.2 180.6l1.5 1.6M58.2 180.6l-1.5 1.6M59.7 182.2h.1M60.5 181.4l-.8 .8M66.8 187h.1M66.8 190h.1M66.8 187l1.6 1.5M66.8 190l1.6 1.6M67.6 192.3h.1"/>
<path d="M67.6 184.7l.8 .8M68.4 185.5h.1M68.4 188.5h.1M68.4 191.6h.1M68.4 185.5l-1.6 1.5M68.4 188.5l-1.6 1.5M68.4 191.6l-.8 .7M77.3 181.4h.1M77.3 181.4l.7 .8M78 182.2h.1M79.5 180.6h.1M79.5 180.6l1.6 1.6"/>
<path d="M79.5 180.6l-1.5 1.6M81.1 182.2h.1M82.6 180.6h.1M82.6 180.6l1.5 1.6M82.6 180.6l-1.5 1.6M84.1 182.2h.1M84.9 181.4l-.8 .8"/>
<circle cx="98.1" cy="35.8" r="1.25"/>
<circle cx="98.3" cy="46" r="1.25"/>
</g>
<g fill="#00f" stroke="#00f" stroke-width=".25">
<path d="M64.6 172.8h1l-.5 1.5z"/>
<path d="M64.6 170.2l1.5-.7v1.5z"/>
<path d="M201 70.1h1l-.5 1.6z"/>
<path d="M201 67.6l1.5-.8v1.6z"/>
<path d="M141 149.1h3.6l-1.8 2.6z" fill-rule="evenodd"/>
<path d="M142.8 151.7l1.8 2.5h-3.6z" fill-rule="evenodd"/>
<path d="M46 133.9l1.8 2.5h-3.6z" fill-rule="evenodd"/>
<path d="M44.2 131.4h3.6l-1.8 2.5z" fill-rule="evenodd"/>
<path d="M92 56.4l1.8 2.6h-3.6z" fill-rule="evenodd"/>
<path d="M90.2 53.9h3.6l-1.8 2.5z" fill-rule="evenodd"/>
<path d="M40.7 53.6l1.8 2.6h-3.6z" fill-rule="evenodd"/>
<path d="M38.9 51.1h3.6l-1.8 2.5z" fill-rule="evenodd"/>
<path d="M120.7 149.1h3.5l-1.7 2.6z" fill-rule="evenodd"/>
<path d="M122.5 151.7l1.7 2.5h-3.5z" fill-rule="evenodd"/>
<path d="M130.9 149.1h3.5l-1.8 2.6z" fill-rule="evenodd"/>
<path d="M132.6 151.7l1.8 2.5h-3.5z" fill-rule="evenodd"/>
<path d="M34.8 182.2l1.8 2.5h-3.5z" fill-rule="evenodd"/>
<path d="M33.1 179.6h3.5l-1.8 2.6z" fill-rule="evenodd"/>
<path d="M135.9 149.1h3.6l-1.8 2.6z" fill-rule="evenodd"/>
<path d="M137.7 151.7l1.8 2.5h-3.6z" fill-rule="evenodd"/>
<path d="M125.8 149.1h3.5l-1.7 2.6z" fill-rule="evenodd"/>
<path d="M127.6 151.7l1.7 2.5h-3.5z" fill-rule="evenodd"/>
<path d="M45.3 53.6l1.7 2.6h-3.5z" fill-rule="evenodd"/>
<path d="M43.5 51.1h3.5l-1.7 2.5z" fill-rule="evenodd"/>
<path d="M151.2 149.1h3.5l-1.7 2.6z" fill-rule="evenodd"/>
<path d="M153 151.7l1.7 2.5h-3.5z" fill-rule="evenodd"/>
<path d="M146.1 149.1h3.5l-1.7 2.6z" fill-rule="evenodd"/>
<path d="M147.9 151.7l1.7 2.5h-3.5z" fill-rule="evenodd"/>
</g>
<text font-size="6.1" x="12.2" y="102.1">TF Card</text>
<text font-size="6" x="12" y="16.2">USB OTG</text>
<g font-size="3.4">
<text x="216.5" y="90.6">SEL</text>
<text x="233.2" y="90.6">OE</text>
<text x="258.9" y="90.8">FUNCTION</text>
<text x="218.5" y="98.5">X</text>
<text x="233.7" y="98.2">H</text>
<text x="258.1" y="98.2">DISCONNECT</text>
<text x="218.7" y="106.3">L</text>
<text x="233.5" y="106.1">L</text>
<text x="258.4" y="105.8">D+D-=HSD1n</text>
<text x="219" y="113.5">H</text>
<text x="233.2" y="113.7">L</text>
<text x="257.9" y="113.7">D+D-=HSD2n</text>
</g>
<g font-size="3">
<text x="237.8" y="197.9">CM3 SODIMM IO Board</text>
<text x="244.1" y="202.4">TF Card_USB OTG</text>
</g>
<g font-size="2.3">
<text x="83.1" y="29.8">VBUS</text>
<text x="122.2" y="32.8" transform="rotate(-90 122.2 32.8)">9</text>
<text x="127.3" y="32.8" transform="rotate(-90 127.3 32.8)">8</text>
<text x="154.7" y="33.7">VCC_3V3</text>
<text x="225.3" y="32.8">9</text>
<text x="255.6" y="35.3">6</text>
<text x="76.2" y="39.1">3</text>
<text x="76.2" y="41.7">2</text>
<text x="91.2" y="39.1">4</text>
<text x="91.2" y="41.7">1</text>
<text x="109.5" y="36.6">1</text>
<text x="109.5" y="39.1">2</text>
<text x="109.5" y="41.7">3</text>
<text x="225.3" y="37.8">1</text>
<text x="255.6" y="40.4">7</text>
<text x="40.1" y="46.8" transform="rotate(-90 40.1 46.8)">2</text>
<text x="44.7" y="46.8" transform="rotate(-90 44.7 46.8)">2</text>
<text x="109.5" y="44.2">4</text>
<text x="109.5" y="46.7">5</text>
<text x="166.4" y="45.6">10V</text>
<text x="179.4" y="45.6">16V</text>
<text x="225.3" y="42.9">2</text>
<text x="91.4" y="49.6" transform="rotate(-90 91.4 49.6)">2</text>
<text x="122.2" y="52.9" transform="rotate(-90 122.2 52.9)">6</text>
<text x="127.3" y="52.9" transform="rotate(-90 127.3 52.9)">7</text>
<text x="224.1" y="48">10</text>
<text x="225.3" y="53.1">8</text>
<text x="255.6" y="50.5">4</text>
<text x="225.3" y="55.6">3</text>
<text x="255.6" y="55.6">5</text>
<text x="40.1" y="61.8" transform="rotate(-90 40.1 61.8)">1</text>
<text x="44.7" y="61.8" transform="rotate(-90 44.7 61.8)">1</text>
<text x="91.4" y="64.6" transform="rotate(-90 91.4 64.6)">1</text>
<text x="73.7" y="68.5">VBUS</text>
<text x="162.1" y="69.5">VCC_3V3</text>
<text x="195.9" y="68.6">3</text>
<text x="205.8" y="68.6">2</text>
<text x="203.5" y="77.3" transform="rotate(-90 203.5 77.3)">1</text>
<text x="215.7" y="78.4">VBUS</text>
<text x="52.1" y="119.8">3V3_SD</text>
<text x="180.4" y="118.1">1</text>
<text x="12" y="120.3">VCC_3V3</text>
<text x="180.4" y="120.6">2</text>
<text x="180.4" y="123.2">3</text>
<text x="180.4" y="125.7">4</text>
<text x="45.5" y="127" transform="rotate(-90 45.5 127)">2</text>
<text x="180.4" y="128.3">5</text>
<text x="180.4" y="130.8">6</text>
<text x="180.4" y="133.3">7</text>
<text x="180.4" y="135.9">8</text>
<text x="19.3" y="138.6">25V</text>
<text x="45.5" y="142" transform="rotate(-90 45.5 142)">1</text>
<text x="59" y="138">10V</text>
<text x="74.2" y="138">10V</text>
<text x="179.1" y="141">10</text>
<text x="179.1" y="143.5">11</text>
<text x="180.4" y="138.4">9</text>
<text x="179.1" y="146">12</text>
<text x="179.1" y="148.6">13</text>
<text x="59.5" y="171.2">3</text>
<text x="69.4" y="171.2">2</text>
<text x="34.3" y="175.3" transform="rotate(-90 34.3 175.3)">2</text>
<text x="67.1" y="179.9" transform="rotate(-90 67.1 179.9)">1</text>
<text x="38.7" y="181.7">VCC_3V3</text>
<text x="34.3" y="190.3" transform="rotate(-90 34.3 190.3)">1</text>
<text x="220" y="196.9">Title:</text>
<text x="287.6" y="197.4">REV</text>
<text x="205.3" y="202.1">A4</text>
<text x="213.4" y="202.5">Page Name:</text>
<text x="288.6" y="202.3">1.51</text>
<text x="203.8" y="206.1">Date:</text>
<text x="212.4" y="205.9">Monday, March 27, 2023</text>
<text x="253" y="206.1">Sheet</text>
<text x="265.7" y="206.1">07</text>
<text x="273.3" y="206.1">of</text>
<text x="280.7" y="206.1">12</text>
</g>
<g font-size="2.3" fill="#000080">
<text x="107.5" y="28.8">C10</text>
<text x="113.8" y="28.8">100NF</text>
<text x="241.6" y="29.1">U3</text>
<text x="77.8" y="34.4">NC</text>
<text x="90.2" y="34.4">R18</text>
<text x="95.8" y="33.7">P17</text>
<text x="76.8" y="37.7">BCMF122P900H</text>
<text x="167.2" y="40.5">C8</text>
<text x="179.4" y="40.8">C9</text>
<text x="77" y="47.6">NC</text>
<text x="82.1" y="43.8">FB12</text>
<text x="89.2" y="47.4">R19</text>
<text x="99.9" y="45.1">P18</text>
<text x="165.9" y="43.1">10uF</text>
<text x="178.1" y="43.3">100nF</text>
<text x="28.7" y="52.5">D2</text>
<text x="49.1" y="52.5">D3</text>
<text x="92.8" y="50.4">R20</text>
<text x="103.7" y="50.2">NC</text>
<text x="26.2" y="55.5">BTR04G02</text>
<text x="49.1" y="55.5">BTR04G02</text>
<text x="71.2" y="55.5">R22</text>
<text x="71.7" y="58">NC</text>
<text x="79.5" y="58.3">R24</text>
<text x="95" y="56">D54</text>
<text x="95" y="59.1">BTR04G02</text>
<text x="110" y="56.8">J4</text>
<text x="110.5" y="59.3">USB20_micro</text>
<text x="80.6" y="60.8">1K</text>
<text x="196.6" y="64.6">2SK3018</text>
<text x="199.2" y="61.3">Q4</text>
<text x="234" y="63.9">FSUSB42UMX</text>
<text x="174.3" y="71.5">47K</text>
<text x="187.7" y="71.2">R21</text>
<text x="206" y="85.5">R23</text>
<text x="206" y="88">47K</text>
<text x="22.4" y="125.6">R26</text>
<text x="34.3" y="125.6">0R</text>
<text x="107.5" y="128.4">R25</text>
<text x="119.9" y="128.4">22R</text>
<text x="19.3" y="133.5">C13</text>
<text x="19.3" y="136">100nF</text>
<text x="32.8" y="136.5">BTR04G02</text>
<text x="39.2" y="133.5">D53</text>
<text x="59" y="132.7">C11</text>
<text x="59" y="135.3">10uF</text>
<text x="74.2" y="132.7">C12</text>
<text x="74.2" y="135.3">100nF</text>
<text x="112.3" y="151">ED5</text>
<text x="112.3" y="153.5">ED6</text>
<text x="158" y="151">BTR04G02</text>
<text x="158" y="153.5">BTR04G02</text>
<text x="183.4" y="153.5">CN14A1</text>
<text x="112.3" y="161.2">ED9</text>
<text x="112.3" y="156.1">ED7</text>
<text x="112.3" y="158.6">ED8</text>
<text x="158" y="161.2">BTR04G02</text>
<text x="158" y="156.1">BTR04G02</text>
<text x="158" y="158.6">BTR04G02</text>
<text x="183.4" y="156.1">TF_SD_SOCKET</text>
<text x="60.2" y="167.3">2SK3018</text>
<text x="62.8" y="164.5">Q23</text>
<text x="112.3" y="166.2">ED11</text>
<text x="112.3" y="163.7">ED10</text>
<text x="158" y="166.2">BTR04G02</text>
<text x="158" y="163.7">BTR04G02</text>
<text x="21.6" y="184.8">BTR04G02</text>
<text x="28" y="181.7">D52</text>
<text x="49.1" y="184">R90396</text>
<text x="59.7" y="183.8">100K</text>
<text x="69.6" y="183.5">R90399</text>
<text x="84.9" y="183.5">0R</text>
<text x="69.1" y="188.1">R90398</text>
<text x="69.1" y="190.6">NC</text>
</g>
<g font-size="2.3" fill="#004080">
<text x="229.7" y="34.2">VCC</text>
<text x="113.8" y="38.1">VUSB</text>
<text x="113.8" y="40.6">DM</text>
<text x="123.7" y="38.4" transform="rotate(-90 123.7 38.4)">G4</text>
<text x="128.8" y="38.4" transform="rotate(-90 128.8 38.4)">G3</text>
<text x="229.7" y="39.3">D+</text>
<text x="246.2" y="41.9">HSD2+</text>
<text x="246.2" y="36.8">HSD2-</text>
<text x="113.8" y="43.1">DP</text>
<text x="113.8" y="45.7">ID</text>
<text x="229.7" y="44.4">D-</text>
<text x="113.8" y="48.2">GND</text>
<text x="123.7" y="48.6" transform="rotate(-90 123.7 48.6)">G1</text>
<text x="128.8" y="48.6" transform="rotate(-90 128.8 48.6)">G2</text>
<text x="229.7" y="49.5">SEL</text>
<text x="246.2" y="52">HSD1-</text>
<text x="229.7" y="54.6">OE</text>
<text x="229.7" y="57.1">GND</text>
<text x="246.2" y="57.1">HSD1+</text>
<text x="184.7" y="119.6">DATA2</text>
<text x="184.7" y="122.1">CD/DATA3</text>
<text x="184.7" y="124.7">CMD</text>
<text x="184.7" y="127.2">VDD</text>
<text x="184.7" y="129.8">CLK</text>
<text x="184.7" y="132.3">VSS</text>
<text x="184.7" y="134.8">DATA0</text>
<text x="184.7" y="137.4">DATA1</text>
<text x="184.7" y="139.9">CD</text>
<text x="184.7" y="142.5">G1</text>
<text x="184.7" y="145">G2</text>
<text x="184.7" y="147.5">G3</text>
<text x="184.7" y="150.1">G4</text>
</g>
<g font-size="2.3" fill="#f00">
<text x="6.9" y="40">USB_HSD1_DM</text>
<text x="196.1" y="38.7">USB_OTG0_DP</text>
<text x="271.6" y="41.8">USB_HSD2_DP</text>
<text x="271.8" y="36.2">USB_HSD2_DM</text>
<text x="7.2" y="43.1">USB_HSD1_DP</text>
<text x="196.1" y="43.8">USB_OTG0_DM</text>
<text x="54.1" y="48.9">USB_OTG0_ID</text>
<text x="271.6" y="51.4">USB_HSD1_DM</text>
<text x="271.3" y="57">USB_HSD1_DP</text>
<text x="86.4" y="119.3">SDMMC0_D2</text>
<text x="85.1" y="124.3">SDMMC0_CMD</text>
<text x="86.1" y="121.8">SDMMC0_D3</text>
<text x="86.4" y="129.4">SDMMC0_CLK</text>
<text x="87.4" y="134.5">SDMMC0_D0</text>
<text x="87.4" y="137">SDMMC0_D1</text>
<text x="83.4" y="139.6">SDMMC0_DET_L</text>
<text x="17.8" y="172.3">TF_DET_H</text>
<text x="93.8" y="182">SDMMC0_DET_L</text>
</g>
<text font-size="2.2" x="204" y="197.4">Size</text>
<g font-size="1.8">
<text x="31.7" y="1.9">5</text>
<text x="90.1" y="1.9">4</text>
<text x="148.5" y="1.9">3</text>
<text x="206.8" y="1.9">2</text>
<text x="265.2" y="1.9">1</text>
<text x=".7" y="29.8">D</text>
<text x="295.1" y="29.8">D</text>
<text x=".7" y="80.9">C</text>
<text x="295.1" y="80.9">C</text>
<text x=".7" y="132.1">B</text>
<text x="295.1" y="132.1">B</text>
<text x=".7" y="183.3">A</text>
<text x="295.1" y="183.3">A</text>
<text x="31.7" y="209.2">5</text>
<text x="90.1" y="209.2">4</text>
<text x="148.5" y="209.2">3</text>
<text x="206.8" y="209.2">2</text>
<text x="265.2" y="209.2">1</text>
</g>
</svg>
